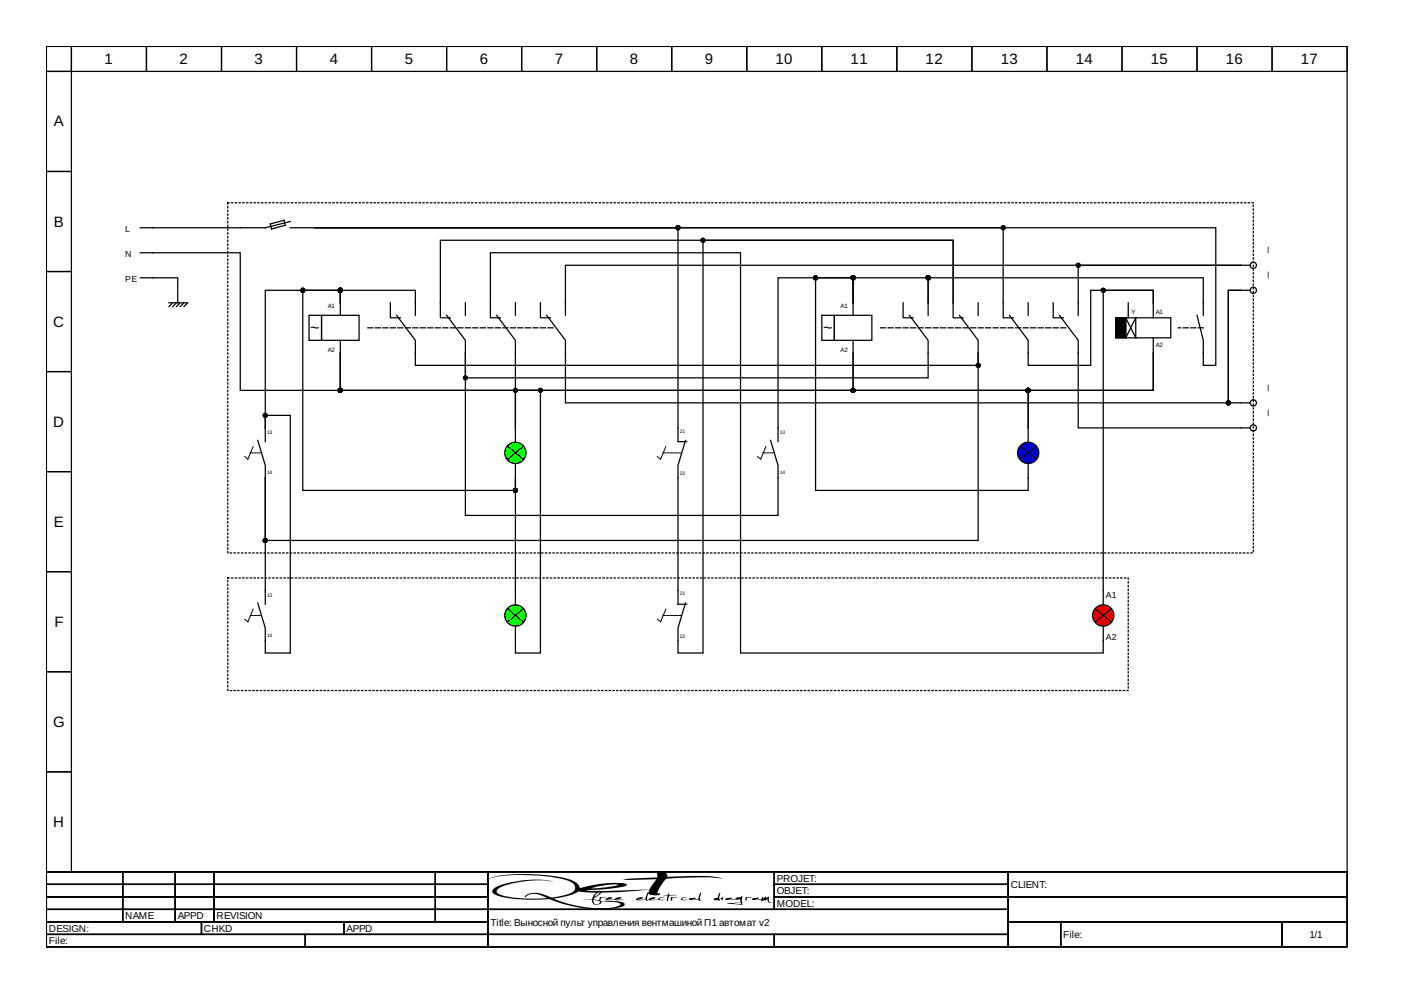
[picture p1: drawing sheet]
<svg xmlns="http://www.w3.org/2000/svg" width="297mm" height="210mm" viewBox="0 0 297 210" stroke-linecap="round" stroke-linejoin="round" font-family="sans-serif">
<g fill="none" stroke="#000" stroke-width=".26">
<path d="M9.8 9.8h274.4v174.1h-274.4zM9.8 9.8h5.3v5.3h-5.3zM9.8 15.1h5.3v21.1h-5.3zM15.1 9.8h15.8v5.3h-15.8zM30.9 9.8h15.8v5.3h-15.8zM46.7 9.8h15.9v5.3h-15.9zM62.6 9.8h15.8v5.3h-15.8zM78.4 9.8h15.8v5.3h-15.8zM94.2 9.8h15.9v5.3h-15.9zM110.1 9.8h15.8v5.3h-15.8zM125.9 9.8h15.8v5.3h-15.8zM141.7 9.8h15.8v5.3h-15.8z"/>
<path d="M157.5 9.8h15.9v5.3h-15.9zM173.4 9.8h15.8v5.3h-15.8zM189.2 9.8h15.8v5.3h-15.8zM205 9.8h15.9v5.3h-15.9zM220.9 9.8h15.8v5.3h-15.8zM236.7 9.8h15.8v5.3h-15.8zM252.5 9.8h15.9v5.3h-15.9zM268.4 9.8h15.8v5.3h-15.8zM9.8 36.2h5.3v21.1h-5.3zM9.8 57.3h5.3v21.1h-5.3zM9.8 78.4h5.3v21.1h-5.3zM82.3 63.9v3.1h2.2"/>
<path d="M83.7 66.5l3.9 5.3v2.6M87.6 63.9v2.6M173.4 66.5h2.6v5.3h-2.6zM176 66.5h7.9v5.3h-7.9zM180 63.9v2.6M180 71.8v2.6M9.8 99.5h5.3v21.1h-5.3zM108.7 90.3v10.3M243.3 116.6h.1M9.8 120.6h5.3v21.1h-5.3zM54.4 127.2l1.6 5.3v2.6M56 124.6v2.9"/>
<path d="M9.8 141.7h5.3v21.1h-5.3zM9.8 162.8h5.3v21.1h-5.3zM9.8 183.9h274.4v15.9h-274.4zM9.8 183.9h16.1v2.7h-16.1zM9.8 186.6h16.1v2.6h-16.1zM9.8 189.2h16.1v2.6h-16.1zM9.8 191.8h16.1v2.7h-16.1zM9.8 194.5h32.7v2.6h-32.7zM9.8 197.1h54.6v2.7h-54.6zM25.9 183.9h11.1v2.7h-11.1zM25.9 186.6h11.1v2.6h-11.1zM25.9 189.2h11.1v2.6h-11.1z"/>
<path d="M25.9 191.8h11.1v2.7h-11.1zM37 183.9h8.1v2.7h-8.1zM37 186.6h8.1v2.6h-8.1zM37 189.2h8.1v2.6h-8.1zM37 191.8h8.1v2.7h-8.1zM42.5 194.5h30.1v2.6h-30.1zM45.1 183.9h46.7v2.7h-46.7zM45.1 186.6h46.7v2.6h-46.7zM45.1 189.2h46.7v2.6h-46.7zM45.1 191.8h46.7v2.7h-46.7zM64.4 197.1h38.5v2.7h-38.5zM72.6 194.5h30.3v2.6h-30.3z"/>
<path d="M91.8 183.9h11.1v2.7h-11.1zM91.8 186.6h11.1v2.6h-11.1zM91.8 189.2h11.1v2.6h-11.1zM91.8 191.8h11.1v2.7h-11.1zM102.9 183.9h60.4v7.9h-60.4zM102.9 191.8h109.8v5.3h-109.8zM102.9 197.1h60.4v2.7h-60.4zM163.3 183.9h49.4v2.7h-49.4zM163.3 186.6h49.4v2.6h-49.4zM163.3 189.2h49.4v2.6h-49.4zM163.3 197.1h49.4v2.7h-49.4zM212.7 183.9h71.5v5.3h-71.5z"/>
<path d="M212.7 189.2h71.5v5.3h-71.5zM212.7 194.5h11.1v5.3h-11.1zM223.8 194.5h46.7v5.3h-46.7zM270.5 194.5h13.7v5.3h-13.7z"/>
</g>
<g fill="#000">
<path d="M127.8 189.6l.8-.3h.5l-.2 .3-1 .2h.2a3.3 3.3 0 0 0 2.4-.5l.6 .1-1.2 .4h1.8a3.5 3.5 0 0 1-2.1 0l-1.7 .1h-.2zM136.9 189.6l1-.3 .4 .1-1.2 .4 1.6-.1a1.08 1.08 0 0 1 1.4-.3h-.6l-.4 .3 .3 .1h.9l-.6 .1-1-.1-1.6 .1-.3-.1zM139.9 189l.9-.1 .2-.4h.1l.1 .3h1.1l.5 .1h-.8a.88 .88 0 0 0-.9 .3 .88 .88 0 0 0-.1 .9l-.3-.1 .1-1zM141.6 189.2l1.3 .1a.91 .91 0 0 0-1.2 .7l-.2-.1zM143.7 189.5l.8-.2 .3 .1a.59 .59 0 0 0-.9 .4h1.3l-1.4 .1-.2-.1zM145.4 189.6l.2-.1a1.02 1.02 0 0 1 1.3 .2l.4-.1 .6-1.3-.3 1.2 .1 .2h.2l-.2 .2 .3 .2-1.6-.4-.8 .2-.2-.1zM151.8 188.3l.2 .2-.3 1.1 .7-.4v.7h-.2l-.1-.3-.3 .2 .1 .3-1.2-.2v-.4l.7-.1zM157.4 189.2h1l.1 .1a.85 .85 0 0 0-1.1 .7l-.2-.2zM158.7 189.6l1.1-.3 .2 .3 .5 .1 .3-.5 .2 .1v.4l.5-.5h.1v.3l.4-.3h.2v.1a.72 .72 0 0 0 .4 1.1l.6-.1a.78 .78 0 0 1-.9 .1 .78 .78 0 0 1-.5-.7l-.3 .2h-.3l-.6 .2v-.3l-.9-.1-.8 .2-.2-.1z"/>
<path d="M102.9 185.4a31.5 31.5 0 0 1 11-.7l.9 .1a15.1 15.1 0 0 1 6.1 1.5 1.23 1.23 0 0 1 .4 1.4 1.23 1.23 0 0 1-1.2 .8l-2.3 .6a2.75 2.75 0 0 1-2.8-.3 4.2 4.2 0 0 0-4.3 .3l.2 .1a2.81 2.81 0 0 1 3.5-.2l.9 .4-1.3 .1a25.4 25.4 0 0 1-8.8-.9l-.4-.5a2.65 2.65 0 0 1 2.3-1.5 22.5 22.5 0 0 1 9.6-.6 20.8 20.8 0 0 0-12.1 1.1 .91 .91 0 0 0-.6 1.3 13.8 13.8 0 0 0 6.9 1.4h3.4a3.6 3.6 0 0 1 2.8 .3 23.6 23.6 0 0 0 14.4 1.1l.3-.2-.1-.4a8.7 8.7 0 0 0-4.8-.4 .55 .55 0 0 1-.1-.7 .55 .55 0 0 1 .8-.2h.2h-1.2l-.2 .6-1.2-.2 1.7-1.4 4.8-.2 5.3-.5-.2 .7h-.2l-.5 1.4-1.6 .1 1.2-.4-.4-.1-.8 .2-.4 .3 .7 .1 1.3-.1 .3 .2 .4 .1-.3-.5 .4-1a2.6 2.6 0 0 0 2.4 0v-.1h-.5a5.2 5.2 0 0 1 1.6-3l2.9-.3a50.7 50.7 0 0 1 9 .1l-1.9-.4-1.7-.1-7.8 .2a1.12 1.12 0 0 0-1.5-1.1l-.8 .2 .1 1-7.3 .4 1.4 .1 5.7-.1-1.4 2.1-9.9 .4-2.6-.1-.9-.2 3.6-.1 3.9-.5a.89 .89 0 0 0 1-.5l-.3-.2a24.3 24.3 0 0 0-9.5 1l-.1-.3a2.85 2.85 0 0 0-2.4-1.7 38.7 38.7 0 0 0-16-.3zM124.7 187.4a14.5 14.5 0 0 1 5.7-.8l-2.2 .5zM116.8 189.6h.1a12.3 12.3 0 0 0 5.2-1.5l3.7 .2-.7 .7-.2 .7-2.1 .2 2.1-.1a1.11 1.11 0 0 0 .9 1.1 1.11 1.11 0 0 0 1.2-.6l1-.1a5.9 5.9 0 0 1 2.9 .5 .8 .8 0 0 1-.9 .6 24.3 24.3 0 0 1-13.2-1.7zM125.9 188.5l.6-.2-1.1 .9zM125.2 189.9l1.1 .2 .2 .2a.62 .62 0 0 1-.4 .6 .62 .62 0 0 1-.7-.3z"/>
<path d="M153 189.6l.1 .2 .2 .1 .8-.2 .7 .1 1.4-.1v.6l-2.9 .3 3.3 .3-.1-.6 1-.1-.9 .1v-.9a.22 .22 0 0 0-.2-.3 .22 .22 0 0 0-.2 .2 1.03 1.03 0 0 0-1.2 .4h-.6a.31 .31 0 0 0-.2-.4 .31 .31 0 0 0-.3 .1zM154.5 190.6l1.7-.2 .1 .2-.1 .2z"/>
</g>
<path d="M48 42.8h216.4v73.8h-216.4zM48 121.9h190v23.8h-190z" fill="none" stroke="#000" stroke-width=".26" stroke-dasharray=".3 .5"/>
<path d="M116.6 69.2h-39.5M224.8 69.2h-39.6M253.9 69.2h-5.3" fill="none" stroke="#000" stroke-width=".26" stroke-dasharray="1.1 .5"/>
<path d="M52.8 129.8h2.4" fill="none" stroke="#000" stroke-width=".21" stroke-dasharray=".5 .3"/>
<path d="M53.4 128.5l-1.1 2.7-.7-.6" fill="none" stroke="#000" stroke-width=".21"/>
<circle cx="108.7" cy="95.5" r="2.24" fill="#0f0" stroke="#000" stroke-width=".26"/>
<g fill="none" stroke="#000" stroke-width=".26">
<path d="M57 47.3l2.9-.8 .3 1-2.9 .8zM61.2 46.7l-5.2 1.3h-5.3M61.2 48h5.3M65.2 66.5h2.6v5.3h-2.6zM67.8 66.5h8v5.3h-8zM71.8 63.9v2.6M71.8 71.8v2.6M190.5 63.9v3.1h2.1M191.8 66.5l4 5.3v2.6M195.8 63.9v2.6M201.1 63.9v3.1h2.1M202.4 66.5l4 5.3v2.6"/>
<path d="M206.4 63.9v2.6M211.6 63.9v3.1h2.1M213 66.5l3.9 5.3v2.6M216.9 63.9v2.6M222.2 63.9v3.1h2.1M223.5 66.5l4 5.3v2.6M227.5 63.9v2.6M252.5 66.5l1.4 5.3v2.6M253.9 63.9v2.6M54.4 92.9l1.6 5.3v2.6M56 90.3v2.9M107.1 94.1l3.3 2.8"/>
<path d="M110.4 94.1l-3.3 2.8M143 90.3v2.9h1.9M144.6 92.9l-1.6 5.3v2.6M232.7 124.6v10.5"/>
</g>
<path d="M52.8 95.5h2.4M139.9 95.5h3.9" fill="none" stroke="#000" stroke-width=".21" stroke-dasharray=".5 .3"/>
<path d="M53.4 94.2l-1.1 2.7-.7-.6M140.5 94.2l-1.1 2.7-.7-.6" fill="none" stroke="#000" stroke-width=".21"/>
<circle cx="232.7" cy="129.8" r="2.24" fill="#f00" stroke="#000" stroke-width=".26"/>
<g fill="none" stroke="#000" stroke-width=".26">
<path d="M29.6 58.6h2.6M29.6 48h2.6M29.6 53.3h2.6M103.5 63.9v3.1h2.1M104.8 66.5l3.9 5.3v2.6M108.7 63.9v2.6M235.4 67h11.6v4.3h-11.6zM237.5 67v4.3l2.1-4.3v4.3zM238 63.9v3.1M243.3 63.9v3.1M243.3 71.3v3.1M162.6 92.9l1.5 5.3v2.6"/>
<path d="M164.1 90.3v2.9M216.9 90.3v10.5M231.1 128.4l3.3 2.8M234.4 128.4l-3.3 2.8"/>
</g>
<path d="M235.4 67h2.1v4.3h-2.1z" fill-rule="evenodd" fill="#000" stroke="#000" stroke-width=".26"/>
<path d="M161 95.5h2.3" fill="none" stroke="#000" stroke-width=".21" stroke-dasharray=".5 .3"/>
<path d="M161.6 94.2l-1.1 2.7-.7-.6" fill="none" stroke="#000" stroke-width=".21"/>
<circle cx="216.9" cy="95.5" r="2.24" fill="#00f" stroke="#000" stroke-width=".26"/>
<path d="M114 63.9v3.1h2.1M115.3 66.5l4 5.3v2.6M119.3 63.9v2.6M215.3 94.1l3.3 2.8M218.6 94.1l-3.3 2.8M108.7 124.6v10.3" fill="none" stroke="#000" stroke-width=".26"/>
<circle cx="108.7" cy="129.8" r="2.24" fill="#0f0" stroke="#000" stroke-width=".26"/>
<g fill="none" stroke="#000" stroke-width=".26">
<path d="M32.2 53.3h18.5v29h21.1v-7.9M32.2 58.6h5.3v2.4M32.2 48h18.5M66.5 48h76.5v42.3M66.5 48h190v29.1h-2.6v-2.7M66.5 48h145.1v15.9M261.8 56h1.8M261.8 56h-142.5v7.9M261.8 56h-34.3v7.9M35.6 63.9h4M36.3 64l-.7 .7M37.1 64l-.7 .7"/>
<path d="M37.5 61.2v2.7M37.9 64l-.7 .7M38.7 64l-.7 .7M39.5 64l-.7 .7M71.8 74.4v7.9h108.2v-7.9v7.9h63.3v-7.9v7.9h-26.4v8v-8h-108.2v8v-8h5.3v55.5h-5.3v-2.7M71.8 63.9v-2.7h-15.8v29.1v-2.7h5.2v50.2h-5.2v-2.7M71.8 63.9v-2.7h-7.9v42.3h44.8v-2.7v23.8M71.8 63.9v-2.7h15.8v2.7M71.8 74.4v7.9h36.9v-7.9M87.6 74.4v2.7h118.8v-2.7v39.6h-150.4v-13.2v23.8M94.2 66.5l4 5.3v2.6M95 67h-2.1v-16.3h108.2v13.2v-13.2h-52.8v87.1h-5.3v-5.3l1.6-5.3"/>
<path d="M98.2 63.9v2.6M98.2 74.4v34.3h65.9v-7.9M98.2 74.4v5.3h97.6v-5.3M103.5 63.9v-10.6h52.7v84.5h76.5v-2.7M180 63.9v-5.3h-7.9v44.9h44.8v-2.7M180 63.9v-5.3h-15.9v31.7M180 63.9v-5.3h15.8v5.3v-5.3h58.1v5.3M216.9 74.4v2.7h13.2v-15.9h13.2v2.7v-2.7h-10.6v63.4M227.5 74.4v15.9h36.1M261.8 61.2h1.8M261.8 61.2h-2.7v23.8h4.5M261.8 61.2h-2.7v23.8h-139.8v-10.6"/>
<path d="M143 100.8v26.7h1.9M107.1 128.4l3.3 2.8M110.4 128.4l-3.3 2.8"/>
<circle cx="264.4" cy="56" r=".66"/>
<circle cx="264.4" cy="61.2" r=".66"/>
<circle cx="264.4" cy="85" r=".66"/>
<circle cx="264.4" cy="90.3" r=".66"/>
</g>
<path d="M139.9 129.8h3.9" fill="none" stroke="#000" stroke-width=".21" stroke-dasharray=".5 .3"/>
<path d="M140.5 128.5l-1.1 2.7-.7-.6" fill="none" stroke="#000" stroke-width=".21"/>
<g fill="#000" stroke="#000" stroke-width=".26">
<circle cx="143" cy="48" r=".4"/>
<circle cx="148.3" cy="50.7" r=".4"/>
<circle cx="172.1" cy="58.6" r=".4"/>
<circle cx="180" cy="58.6" r=".4"/>
<circle cx="195.8" cy="58.6" r=".4"/>
<circle cx="211.6" cy="48" r=".4"/>
<circle cx="227.5" cy="56" r=".4"/>
<circle cx="63.9" cy="61.2" r=".4"/>
<circle cx="71.8" cy="61.2" r=".4"/>
<circle cx="98.2" cy="79.7" r=".4"/>
<circle cx="206.4" cy="77.1" r=".4"/>
<circle cx="232.7" cy="61.2" r=".4"/>
<circle cx="56" cy="87.6" r=".4"/>
<circle cx="71.8" cy="82.3" r=".4"/>
<circle cx="108.7" cy="82.3" r=".4"/>
<circle cx="114" cy="82.3" r=".4"/>
<circle cx="180" cy="82.3" r=".4"/>
<circle cx="216.9" cy="82.3" r=".4"/>
<circle cx="259.1" cy="85" r=".4"/>
<circle cx="56" cy="114" r=".4"/>
<circle cx="108.7" cy="103.5" r=".4"/>
</g>
<g font-size="3.4">
<text x="65.5" y="70.2">~</text>
<text x="173.6" y="70.2">~</text>
</g>
<g font-size="3.2">
<text x="22.1" y="13.5">1</text>
<text x="37.9" y="13.5">2</text>
<text x="53.7" y="13.5">3</text>
<text x="69.6" y="13.5">4</text>
<text x="85.4" y="13.5">5</text>
<text x="101.2" y="13.5">6</text>
<text x="117" y="13.5">7</text>
<text x="132.9" y="13.5">8</text>
<text x="148.7" y="13.5">9</text>
<text x="163.6" y="13.5">10</text>
<text x="179.4" y="13.5">11</text>
<text x="195.3" y="13.5">12</text>
<text x="211.1" y="13.5">13</text>
<text x="226.9" y="13.5">14</text>
<text x="242.8" y="13.5">15</text>
<text x="258.6" y="13.5">16</text>
<text x="274.4" y="13.5">17</text>
<text x="11.4" y="26.7">A</text>
<text x="11.4" y="47.8">B</text>
<text x="11.2" y="68.9">C</text>
<text x="11.2" y="90">D</text>
<text x="11.4" y="111.1">E</text>
<text x="11.5" y="132.2">F</text>
<text x="11.2" y="153.3">G</text>
<text x="11.2" y="174.4">H</text>
</g>
<g font-size="2.4">
<text x="267.2" y="53.5" transform="rotate(-90 267.2 53.5)">_</text>
<text x="267.2" y="58.7" transform="rotate(-90 267.2 58.7)">_</text>
<text x="267.2" y="82.5" transform="rotate(-90 267.2 82.5)">_</text>
<text x="267.2" y="87.8" transform="rotate(-90 267.2 87.8)">_</text>
</g>
<g font-size="2.1">
<text x="163.9" y="186">PROJET:</text>
<text x="163.9" y="188.7">OBJET:</text>
<text x="163.9" y="191.3">MODEL:</text>
<text x="213.2" y="187.4">CLIENT:</text>
<text x="10.3" y="196.6">DESIGN:</text>
<text x="26.4" y="194">NAME</text>
<text x="37.5" y="194">APPD</text>
<text x="43" y="196.6">CHKD</text>
<text x="45.7" y="194">REVISION</text>
<text x="73.1" y="196.6">APPD</text>
<text x="103.5" y="195.3">Title: Выносной пульт управления вентмашиной П1 автомат v2</text>
<text x="224.3" y="197.9">File:</text>
<text x="276.3" y="197.9">1/1</text>
<text x="10.3" y="199.2">File:</text>
</g>
<g font-size="1.8">
<text x="26.4" y="48.8">L</text>
<text x="26.4" y="59.4">PE</text>
<text x="26.4" y="54.1">N</text>
<text x="233.3" y="126.1">A1</text>
<text x="233.3" y="135.1">A2</text>
</g>
<g font-size="1.3">
<text x="69.2" y="64.9">A1</text>
<text x="177.3" y="64.9">A1</text>
<text x="238.7" y="66.3">Y</text>
<text x="243.8" y="66.3">A1</text>
<text x="69.2" y="74.2">A2</text>
<text x="177.3" y="74.2">A2</text>
<text x="243.8" y="73.1">A2</text>
</g>
<g font-size="1.1">
<text x="56.4" y="91.6">13</text>
<text x="143.4" y="91.3">21</text>
<text x="164.5" y="91.6">13</text>
<text x="56.4" y="100">14</text>
<text x="143.4" y="100.3">22</text>
<text x="164.5" y="100">14</text>
<text x="56.4" y="125.9">13</text>
<text x="143.4" y="125.6">21</text>
<text x="56.4" y="134.3">14</text>
<text x="143.4" y="134.6">22</text>
</g>
</svg>
